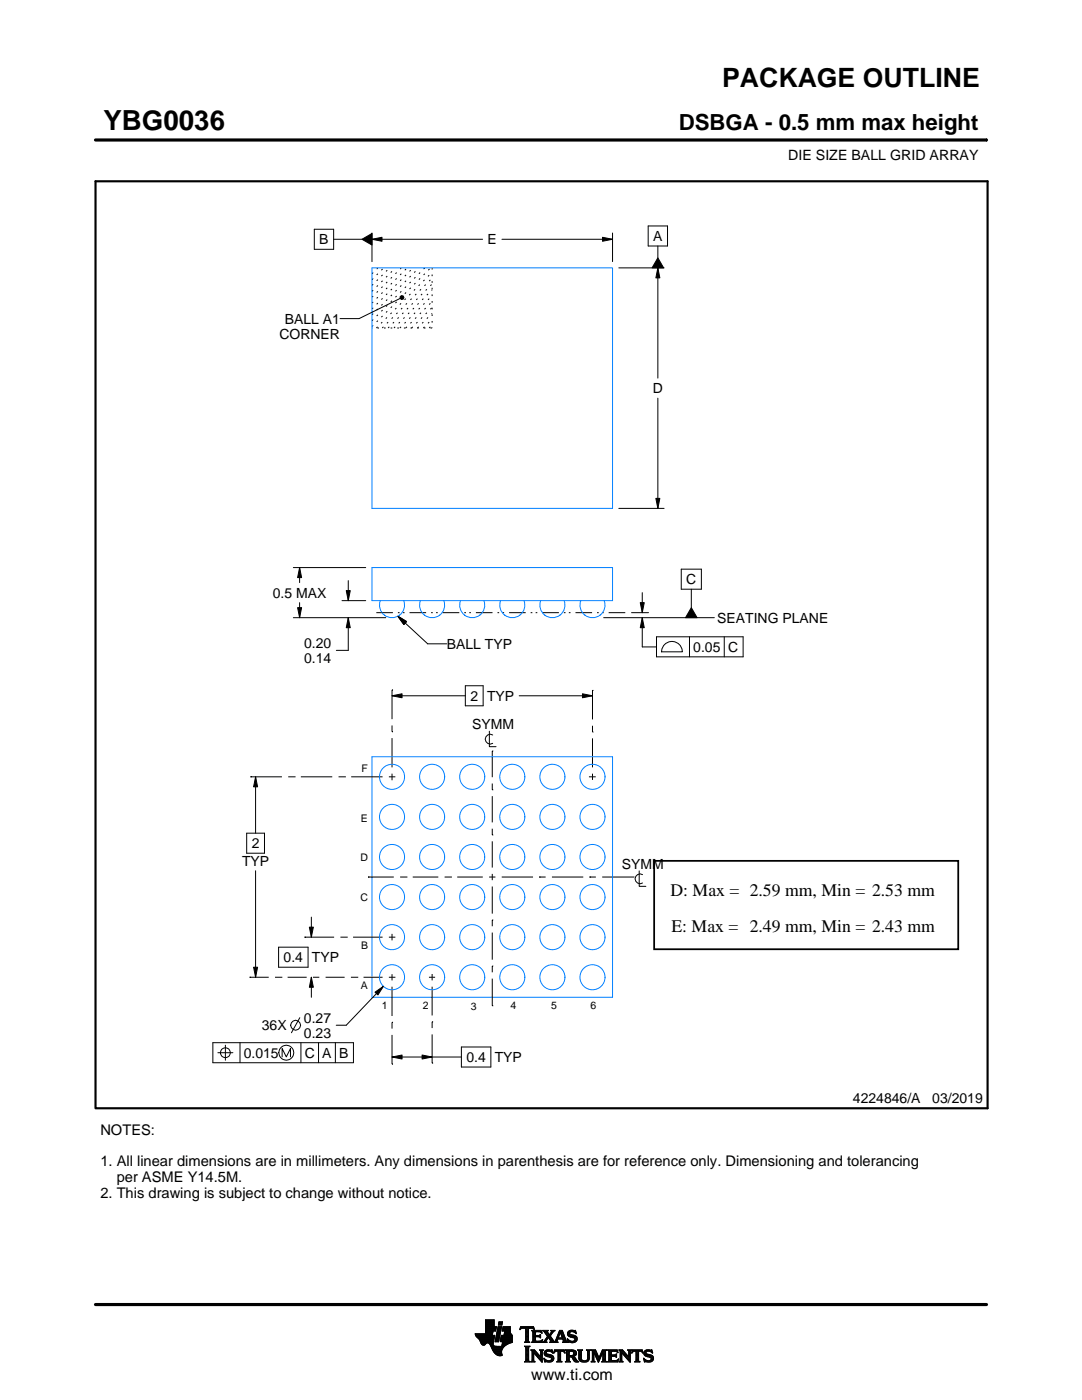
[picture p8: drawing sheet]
<svg xmlns="http://www.w3.org/2000/svg" width="216mm" height="279mm" viewBox="0 0 216 279" stroke-linecap="round" stroke-linejoin="round" font-family="sans-serif">
<g fill="none" stroke="#000" stroke-width=".2">
<path d="M19.1 27.9h177.7M196.8 27.7v.5M62.7 45.8h3.9v4h-3.9zM66.6 47.8h5.6M72.2 47.8l2-1.2v2.3zM74.2 47.8l2-.4v.8zM74.2 46.5v5.7M74.2 47.8h22.1M79.8 59.2l.3-.2 .4 .1 .1 .3-.1 .3-.4 .1-.3-.2zM79.8 59.6l-8.2 4h-3.8M100.2 47.8h22M120.2 47.4l2 .4-2 .4z"/>
<path d="M122.2 46.5v5.7M123.5 53.5h9M129.3 45.1h3.9v4h-3.9zM131.3 53.5l.4 2h-.8zM131.3 49.1v2.4M131.3 53.5v22M131.3 51.5l1.1 2h-2.3zM131.3 79.5v22M130.9 99.5h.8l-.4 2zM58.5 113.3h14.5M59.8 113.3l.4 2h-.8zM59.8 113.3v3"/>
<path d="M68.2 119.9h4.8M69.1 117.9h.8l-.4 2zM69.5 115.9v4M123.5 101.5h9M128.2 118.3v4M135.9 113.6h4.1v4h-4.1zM137.9 117.6v3.7M58.5 123.3h18.5M59.4 121.3h.8l-.4 2zM59.8 120.3v3M69.5 123.3l.4 2h-.8zM69.5 123.3v6.5h-2.4"/>
<path d="M78.2 138.9l2-.4v.8zM78.2 138.9h14.7M78.2 137.7h.1M78.2 137.7v5.8M79.4 123l1.7 1-.5 .6zM79.4 123l5.9 5.5h3.8M92.9 136.9h3.5v4h-3.5zM103.6 138.9h14.6M116.2 138.5l2 .4-2 .4zM118.2 137.8h.1M118.2 137.8v5.8M120.5 123.3h22"/>
<path d="M126 122.3h3.4M127.8 120.3h.8l-.4 2zM128.2 123.3l.4 2h-.8zM128.2 123.3v5.8h2.8M131 127.1h17.3v4h-17.3zM132.4 128.8a2.08 2.08 0 0 1 2.3-.7 2.08 2.08 0 0 1 1.5 2h-4.2l.1-.6zM137.6 127.1v4M137.9 121.3l1.2 2h-2.3zM144.5 127.1v4M50 155h.1M50 155h6.3M51 155l.4 2h-.8z"/>
<path d="M51 155v11.3M57.5 155h1.3M58.8 155h.1M60 155h6.3M67.6 155h1.2M68.8 155h.1M70.1 155h6.2M77.6 155h1.3M78.2 146h.1M78.2 144.8v1.2M78.2 147.3v5.8M78.2 154.4v1.3"/>
<path d="M97.6 145.9v3.1h1.4M98.2 157.6h.1M98.2 149.9h.1M98.2 149.9v5.2M98.2 156.4v1.2M98.2 158.9v5.2M98.3 146.7a.98 .98 0 0 0-1.5 .8 .98 .98 0 0 0 1.5 .9M117.5 155h1.4M118.2 146.1h.1M118.2 144.8v1.3M118.2 147.4v5.7M118.2 154.4v1.3"/>
<path d="M49.2 166.3h3.6v4h-3.6zM51 173.8v21.2M73.5 175h.1M73.5 175h5.1M79.8 175h1.3M81.1 175h.1M82.4 175h5.1M88.7 175h1.3M90 175h.1M91.2 175h5.1M97.6 175h1.3M98.2 166.6h.1"/>
<path d="M98.2 165.4v1.2M98.2 167.9v5.2M98.2 174.4v1.3M98.2 176.9v5.4M100.1 175h6.3M107.6 175h.1M107.6 175h1.3M110.1 175h6.3M117.6 175h.1M117.6 175h1.3M120.2 175h6.2M126.4 175h.1"/>
<path d="M127.5 173.8v3.1h1.4M128.2 174.6a.98 .98 0 0 0-1.5 .8 .98 .98 0 0 0 1.5 .8M49.8 195h.1M49.8 195h3.8M50.6 193h.8l-.4 2zM54.9 195h1.2M55.6 189h5.9v4h-5.9zM56.1 195h.1M57.4 195h3.8M60.8 187h.1M60.8 187h5.9M61.7 185h.8l-.4 2z"/>
<path d="M62.1 195l.4 2h-.8zM62.1 183v4M62.1 195v4M62.5 195h1.2M65 195h3.8M67.9 187h1.3M69.2 187h.1M70 195h1.3M70.4 187h5.9M71.3 195h.1M72.5 195h3.8M74.8 198l1.7-1.2-1.1 1.8z"/>
<path d="M76.5 196.8l-7.4 7.8h-2M77.6 195h1.3M77.6 187h1.3M78.2 186.4v1.3M78.2 194.4v1.3M78.2 196.9v5.9M85.6 195h1.2M86.2 194.4v1.3M86.2 196.9v5.8M98.2 183.6h.1M98.2 192.8h.1M98.2 183.6v1.3"/>
<path d="M98.2 186.1v5.4M98.2 192.8v1.2M98.2 195.3v5.4M42.5 208.1h28v4h-28zM43.5 210.1h3M45 208.6v3M47.9 208.1v4M56.3 210.9v-1.6l.8 1.6 .9-1.6v1.6M59.8 203.1l-1.6 3M60 208.1v4M63.6 208.1v4M66.9 208.1v4"/>
<path d="M78.2 211l2-.4v.8zM78.2 211h13.9M78.2 204h.1M78.2 212.4h.1M78.2 204v1.3M78.2 206.5v5.9M84.2 210.6l2 .4-2 .4zM86.2 203.9h.1M86.2 212.2h.1M86.2 203.9v1.3M86.2 206.4v5.8M92.1 209h5.8v4h-5.8z"/>
<path d="M98.2 200.7h.1M94.8 266.2h3.5M94.8 266.3h3.5M94.9 266.4h3.3M94.9 266.5h3.8l-.2 1.2M94.9 266.5h3.8M95 266.6h3.7M95 266.7h3.7M95.1 266.8h3.6M95.2 266.9h3.4M95.3 267h3.3M95.4 267.1h3.2"/>
<path d="M95.5 267.2h3.1M95.6 267.3h3M95.7 267.4h2.8M95.7 267.5h2.8M95.8 267.6h2.7M95.8 267.7h2.7M95.9 267.8h2.6M95.9 267.9h2.5M95.9 268h2.5M96 268h1.1M96 268.1h1M96.1 268.2h.8"/>
<path d="M96.1 268.3h.7M96.2 268.4h.6M96.3 268.4h.4M96.9 266.1h1.4M96.9 266h1.4M96.9 265.9h1.4M96.9 265.8h1.5M96.9 265.7h1.5M96.9 264.7l2.2 .1-.2 .9h-.5l-.2 .8M96.9 265.6h2M96.9 265.5h2M96.9 265.4h2"/>
<path d="M96.9 265.3h2.1M96.9 265.2h2.1M96.9 265.1h2.1M96.9 265h2.1M96.9 264.9h2.1M96.9 264.8h2.2M96.9 264.6h1.7M96.9 264.5h1.7M96.9 264.4h1.7M96.9 264.3h1.7M96.9 264.2h1.7M96.9 264.1h1.7"/>
<path d="M96.9 264h1.7M96.9 263.9h1.7M96.9 263.8h1.7M96.9 263.7h1.7M96.9 263.6h1.7M96.9 263.5h1.7M96.9 263.4h1.7M97.5 268h.9M97.6 268.1h.8M97.7 268.2h.7M97.7 268.3h.7M97.8 268.4h.6"/>
<path d="M97.9 268.5h.6M97.9 268.6h.7M98 268.7h1.1M98 268.8h2.6M98 268.8h2.5M98.1 268.9h2.3M98.1 269h2.3M98.1 269.1h2.2M98.2 269.2h2.1M98.2 269.2h2M98.2 269.3h2M98.3 269.4h1.9"/>
<path d="M98.3 269.5h1.8M98.4 269.6h1.7M98.4 268v.4l.3 .2 2 .1M98.5 269.7h1.6M98.5 267.7l-.1 .3M98.5 269.8h1.6M98.6 269.9h1.5M98.6 264.8v-1.4h-1.7v2.8h-2.1l.1 .3 .7 .8 .7 1.1 .3 .1 .6-.5 .4 .1 1 1.8 .8 .6h.8l-.1-1 .8-1M98.6 270h1.5M98.7 270h1.4M98.8 270.1h1.3M98.8 267.7h.7"/>
<path d="M98.8 267.6h.7M98.8 267.5h.7M98.9 270.2h1.2M98.9 267.4h.7M98.9 267.3h.7M98.9 267.2h.7M98.9 267.1h.7M98.9 267h.7M98.9 270.3h1.3M99 266.9h.6M99 266.9h.7M99 266.8h.7"/>
<path d="M99 266.7h.7M99 266.6h.7M99 266.5h.7M99.1 270.4h1.1M99.1 266.4h.7M99.1 266.3h.7M99.1 266.2h.7M99.1 266.1h.7M99.1 266h.7M99.2 265.9h.7M99.2 265.8h.7M99.2 270.4h1"/>
<path d="M99.2 265.7h.7M99.2 265.6h.7M99.2 265.5h.7M99.3 265.4h.6M99.3 265.4h.7M99.3 265.3h.7M99.3 265.2h.7M99.3 265.1h.7M99.3 265h.7M99.4 270.5h.8M99.4 264.9h.7M99.4 264.8h.7"/>
<path d="M99.4 264.8h.7l-.6 3h-.7zM99.4 264.5l.2-.7h.7l-.2 .7h-.7M99.5 264.4h.6M99.5 264.3h.7M99.5 264.2h.7M99.5 264.1h.7M99.5 264h.7M99.5 263.9h.7M99.6 263.8h.7M99.8 270.6h.1M99.8 267.7h2.4M99.8 267.6h2.4"/>
<path d="M99.8 267.5h2.4M99.9 267.4h2.3M99.9 267.3h2.3M99.9 267.2h2.3M99.9 267.1h2.3M99.9 267h2.3M99.9 266.9h2.3M100 266.9h2.2M100 266.8h2.2M100 266.7h2.2M100 266.6h2.2M100 266.5h2.2"/>
<path d="M100.1 268.6h.7M100.2 268.5h.7M100.2 268.4h.8M100.2 268.4h.9M100.2 268.3h1M100.2 268.2h1.2M100.2 265.6h1.6M100.2 268.1h1.4M100.2 265.5h1.6M100.2 268h1.6M100.3 265.4h1.5M100.3 268h1.7"/>
<path d="M100.3 267.9h1.9M100.3 265.3h1.5M100.3 267.8h1.9M100.3 265.2h1.5M100.3 265.1h1.5M100.3 265h1.5M100.4 264.9h1.4M100.4 264.8h1.4M100.6 266.5l.1-.8h-.5l.2-.9h1.4l.1 1.1 .3 .6v1.4l-1.3 .6M100.6 266.4h1.5M100.6 266.3h1.4M100.6 266.2h1.4"/>
<path d="M100.6 266.1h1.3M100.7 266h1.2M100.7 265.9h1.2M100.7 265.8h1.1M100.7 265.7h1.1M102.2 266.5h-2.2l-.2 1.1 .5 .2-.2 .9M103.7 265.3h.1M103.8 265.2h.2M103.8 265h2.8M103.8 264.9h2.7M103.9 264.8h2.6M104.7 267.8h1"/>
<path d="M104.7 271.8h1.1M104.7 268.7h1M104.8 267.7h.7M104.8 271.7h.8M104.9 265.2h.6M104.9 268.9h.6M104.9 267.6h.6M104.9 267.5l-.2 .3M104.9 267.5h.6M104.9 267.4h.6M104.9 267.3h.6M104.9 267.2h.6"/>
<path d="M104.9 267.1h.6M104.9 267h.6M104.9 266.8h.6M104.9 266.7h.6M104.9 266.6h.6M104.9 266.5h.6M104.9 266.4h.6M104.9 266.3h.6M104.9 266.2h.6M104.9 266.1h.6M104.9 265.9h.6M104.9 265.8h.6"/>
<path d="M104.9 265.7h.6M104.9 265.6h.6M104.9 265.5h.6M104.9 265.4h.6M104.9 265.3h.6M104.9 271.5h.6M104.9 269h.6M104.9 271.4h.6M104.9 271.4v-2.4l-.2-.4h1.1l-.3 .4v2.4M104.9 271.4l-.2 .4h1.1l-.3-.4M104.9 271.3h.6M104.9 271.2h.6"/>
<path d="M104.9 271.1h.6M104.9 271h.6M104.9 270.9h.6M104.9 270.8h.6M104.9 270.6h.6M104.9 270.5h.6M104.9 270.4h.6M104.9 270.3h.6M104.9 270.2h.6M104.9 270.1h.6M104.9 270h.6M104.9 269.9h.6"/>
<path d="M104.9 269.8h.6M104.9 269.6h.6M104.9 269.5h.6M104.9 269.4h.6M104.9 269.3h.6M104.9 269.2h.6M104.9 269.1h.6M105.5 267.5l.2 .3M105.5 267.5v-2.3l.7-.1 .4 .3-.1-.6h-2.6l-.1 .6 .4-.3 .7 .1v2.3M105.7 267.8h-1M105.9 271.8h.8M105.9 269.4h.8"/>
<path d="M106.1 269.5h.7M106.1 267.8h2M106.1 271.7h.5M106.2 269.6h.7M106.2 271.5h.3M106.2 265.6h1.8M106.2 269.8h.8M106.2 271.4h.3M106.2 271.4l-.3 .4h.8l-.2-.4M106.2 271.3h.3M106.2 271.2h.3M106.2 271.1h.3"/>
<path d="M106.2 271h.3M106.2 270.9h.3M106.2 270.8h.3M106.2 270.6h.3M106.2 270.5h.3M106.2 270.4h.3M106.2 270.3h.3M106.2 270.2h.3M106.2 270.1h.3M106.2 270h1M106.2 269.9h.9M106.2 269.8v1.6"/>
<path d="M106.2 269.8l-.3-.4h.8l1.2 1.4M106.3 267.7h1.8M106.3 265.7h1.8M106.3 267.6h.6M106.3 265.8h.6M106.3 267.5l-.2 .3M106.3 267.5h.5M106.3 267.4h.5M106.3 267.3h.5M106.3 267.2h.5M106.3 267.1h.5M106.3 267h.5"/>
<path d="M106.3 266.8h.5M106.3 266.7h1.6M106.3 266.6h1.6M106.3 266.5h.5M106.3 266.4h.5M106.3 266.3h.5M106.3 266.2h.5M106.3 266.1h.5M106.3 265.9h.5M106.4 265.2h.2M106.5 270h.1M106.5 270v1.4"/>
<path d="M106.5 265.3h.1M106.6 270.1h.7M106.7 270.2h.7M106.8 270.3h.7M106.8 265.9l.2-.1h.6l.6 .2-.2-.5h-1.9l.2 .3v1.7M106.8 265.9v.6h.8l.3-.2v.7M106.9 270.4h.7M107 270.5h.7M107.1 270.6h.7M107.2 270.8h1M107.3 270.9h.9M107.4 271h.8"/>
<path d="M107.5 271.1h.7M107.6 271.2h.6M107.6 266.5h.3M107.7 271.3h.5M107.7 269.4h.7M107.7 266.8h.2M107.7 267.6h.5M107.8 266.4h.1M107.8 271.4h.4M107.8 267h.1M107.8 265.8h.3M107.8 269.5h.5"/>
<path d="M107.9 271.5h.3M107.9 269.6h.3M107.9 267l-.3-.2h-.8l.1 .8h.9l.5-.2M107.9 269.8h.3M107.9 270.6h.3M107.9 270.5h.3M107.9 270.4h.3M107.9 270.3h.3M107.9 270.2h.3M107.9 270.1h.3M107.9 270h.3M107.9 269.9h.3"/>
<path d="M107.9 269.8v1M107.9 269.8l-.2-.4h.7l-.2 .4M108 271.7h.2M108 265.9h.1M108 267.5h.2M108.1 271.8h.1M108.1 266.1h.1M108.2 267.4h.1M108.2 269.8v2.1l-1.7-1.9M108.2 267.8h.9M108.3 267.4l-.2 .5-2-.1M108.3 265.6h1"/>
<path d="M108.5 267.7h.5M108.5 271.1l.8 .4h.5l.2-.1-.1-.4-1-.4-.3-.3 .1-.7 .7-.2 .6 .1 .2-.1 .1 .6-.9-.3-.3 .1-.1 .3 1.3 .4 .2 .6M108.5 271.1h.1M108.5 265.7h.7M108.5 271.2h.2M108.6 271.3h.2M108.6 270.1h.4M108.6 270h.4M108.6 270.2h.6M108.6 267.6h.4M108.6 271.4h.4M108.6 269.9h.4"/>
<path d="M108.6 270.3h1M108.6 265.8h.7M108.6 271.5h.8M108.6 269.8h.5M108.7 271.7h1.5M108.7 270.4h1.3M108.7 267.5h.3M108.7 271.8h.1M108.7 265.9h.6M108.7 269.6h1.5M108.8 267.4h.3M108.8 270.5h1.5"/>
<path d="M108.8 266.1h.6M108.8 269.5h1.4M108.8 267.3h.4M108.9 266.2h.6M108.9 267.2h.4M108.9 266.3h.6M108.9 270.6h1.5M109 267.1h.3M109 266.4h1M109.1 271.8h.9M109.1 269.4h.7M109.1 267h.9"/>
<path d="M109.1 266.5h.8M109.1 267.8h-.9M109.2 266.8h.8M109.2 266.6h.6M109.2 266.7h.7M109.2 266.7l-.6 .9-.4 .2M109.3 270.8h1.1M109.5 267.1h.6M109.6 267.2h.6M109.7 271.5h.7M109.7 267.3h.6M109.7 267.8l.2-.2-.5-.7-.4 .8 .1 .1"/>
<path d="M109.7 267.8h1.6M109.7 266.3h.4M109.7 267.4h.6M109.8 270.9h.7M109.8 266.2h.3M109.8 266.6l.9 1.2 1-2.3h.5l.8 2.1 .3 .2M109.8 267.5h.6M109.9 266.1h.3M109.9 269.8h.4M109.9 267.6h.6M109.9 267.7h.7M109.9 271.4h.5"/>
<path d="M109.9 265.9h.4M110 271h.5M110 265.6h.7M110 265.9l-.4 .5-.4-.6 .2-.3h-1.1l.9 1.2M110 265.9l.1-.2-.2-.2h.8l-.9 1.1M110 271.3h.5M110 265.8h.4M110 271.1h.5M110 271.2h.5M110.1 269.4h.1M110.1 265.7h.4M110.1 269.9h.2"/>
<path d="M110.2 270h.1M110.5 270h.1M110.5 269.9h.2M110.5 271.1l-.2 .5-.8 .3-.6-.2-.2 .1-.2-.7M110.5 269.8h.3M110.6 269.6h2.1M110.6 269.5h2M110.6 269.4h2M110.7 267.7h.5M110.8 267.6h.4M110.9 267.5h.3M110.9 267.4h.3"/>
<path d="M111 267.3h.3M111 267.2h1.8M111 267.1h1.8M111.1 267h.3M111.1 271.8h1M111.1 266.8h.4M111.2 266.7h.3M111.2 267.5l.1-.2h1l.1 .2M111.2 267.5v.3h.1M111.2 266.6h.3M111.3 266.5h.3M111.3 271.7h.6"/>
<path d="M111.3 266.4h.3M111.3 271.5h.6M111.3 267.8h-1.6M111.3 269.8h.6M111.4 266.3h.3M111.4 271.4h.5M111.4 271.4l-.1-1.7h-.4l-.4 .4 .2-.7h1.9l.1 .7-.3-.4h-.5v1.7M111.4 270.5h.5M111.4 270.4h.5M111.4 270.3h.5M111.4 270.2h.5M111.4 270.1h.5"/>
<path d="M111.4 270h.5M111.4 269.9h.5M111.4 271.4l-.3 .4h1l-.2-.4M111.4 271.3h.5M111.4 271.2h.5M111.4 271.1h.5M111.4 271h.5M111.4 270.9h.5M111.4 270.8h.5M111.4 270.6h.5M111.4 266.2h.3M111.4 266.1h.4"/>
<path d="M111.5 265.9h.9M111.5 265.8h.8M111.6 265.7h.7M111.6 265.6h.6M111.8 265.9l.4 1.1h-.8zM111.9 266.1h.5M111.9 266.2h.5M111.9 266.3h.6M112 266.4h.5M112 266.5h.6M112.1 266.6h.5M112.1 266.7h.6"/>
<path d="M112.1 266.8h.6M112.2 267h.5M112.2 267.8h1.1M112.3 267.3h.6M112.3 267.4h.6M112.4 267.5h.6M112.4 267.5v.3h-.2M112.4 269.8h.3M112.4 267.6h.6M112.4 267.7h.7M112.6 269.9h.1M112.6 270h.2"/>
<path d="M112.8 271.8h1M112.8 269.4h1.6M113 269.5h1.7M113 271.7h.7M113 269.6h1.9M113 271.5h.6M113 269.8h.6M113 271.4h.6M113 271.4l-.2 .4h1l-.2-.4M113 271.3h.6M113 271.2h.6M113 271.1h.6"/>
<path d="M113 271h.6M113 270.9h.6M113 270.8h1.5M113 270.6h1.6M113 270.5h1.8M113 270.4h.6M113 270.3h.6M113 270.2h.6M113 270.1h.6M113 270h.6M113 269.9h.6M113 269.8v1.6"/>
<path d="M113 269.8l-.2-.4h1.4l.6 .2 .2 .3v.4l-.2 .3-.4 .1M113.2 267.3h.2M113.2 267.4h.3M113.2 266.2h.5M113.2 266.3h.6M113.2 266.1h.5M113.3 267.5h.3M113.3 267.8h-1.1M113.3 266.4h.9M113.3 265.9h.4M113.3 267.6h.6M113.3 266.5h1.3"/>
<path d="M113.3 267.7h1.6M113.3 265.8h.5M113.3 267.8h.2M113.4 266.6h1.5M113.4 265.7h1.5M113.4 265.7l.5-.2 .7 .1 .2-.1 .1 .7-.7-.4h-.4l-.1 .3 .1 .2 .9 .2 .4 .3 .1 .5-.3 .5-.6 .2-.7-.2-.2 .1-.2-.7 .9 .5 .5-.1 .1-.3-.2-.3-1.1-.4-.2-.4zM113.5 266.7h1.5M113.5 265.6h1.4M113.6 271.4v-.6h.4l.7 1h.8M113.6 269.9l.1-.2 .7 .2v.4l-.4 .2M113.6 269.9v.6M113.7 267.8h1.1"/>
<path d="M113.8 266.8h1.3M113.8 265.5h.6M114 268h.4M114.1 270.9h.6M114.2 271h.6M114.2 271.1h.7M114.3 271.2h.6M114.3 267h.8M114.3 269.8h.7M114.3 270.4h.6M114.4 271.3h.6M114.4 270.7l1.1 1.1"/>
<path d="M114.4 270.7h.1M114.4 271.4h.7M114.4 269.9h.6M114.4 270.3h.6M114.5 267.6h.5M114.5 270.2h.5M114.5 270h.5M114.5 265.8h.4M114.5 270.1h.5M114.5 271.5h.7M114.6 271.7h.7M114.6 267.1h.6"/>
<path d="M114.6 267.5h.5M114.7 267.2h.5M114.7 267.4h.5M114.7 265.9h.3M114.7 267.3h.5M114.7 271.8h.8M114.8 266.1h.2M114.9 266.2h.1M115.3 269.4h.9M115.4 269.5h.7M115.5 269.6h.5M115.5 269.8h.5"/>
<path d="M115.5 269.8v1.4l.4 .5 .6 .2 .7-.1 .3-.3 .1-.5M115.5 271h.5M115.5 270.9h.5M115.5 270.8h.5M115.5 270.6h.5M115.5 270.5h.5M115.5 270.4h.5M115.5 270.3h.5M115.5 270.2h.5M115.5 270.1h.5M115.5 270h.5M115.5 269.9h.5"/>
<path d="M115.5 269.8l-.2-.4h.9l-.2 .4M115.5 271.1h.5M115.5 271.2h.5M115.5 271.3h.6M115.6 271.4h.6M115.7 271.5h.8M115.8 271.7h1.5M116 271l.2 .4 .5 .2 .4-.2 .2-.4M116 269.8v1.2M116 271.8h1.1M116.8 271.5h.6M117 269.4h.8"/>
<path d="M117.1 271.4h.4M117.2 269.5h.5M117.2 271.3h.4M117.2 269.6h.4M117.2 271.2h.4M117.2 271.1h.4M117.3 269.8h.3M117.3 271h.3M117.3 270.9h.3M117.3 270.8h.3M117.3 270.6h.3M117.3 270.5h.3"/>
<path d="M117.3 270.4h.3M117.3 270.3h.3M117.3 270.2h.3M117.3 270.1h.3M117.3 270h.3M117.3 269.9h.3M117.6 269.8l.2-.4h-.8l.2 .3 .1 1.3M117.6 269.8v1.2M118 271.8h.7M118 269.4h.8M118.1 269.5h.8M118.1 271.7h.5"/>
<path d="M118.2 269.6h.7M118.2 271.5h.3M118.2 269.8h.8M118.2 271.4h.3M118.2 269.8l-.2-.4h.8l.7 1.6 .7-1.6h.9l-.3 .4M118.2 271.4l-.2 .4h.7l-.2-.4M118.2 271.3h.3M118.2 271.2h.3M118.2 271.1h.3M118.2 271h.3M118.2 270.9h.3M118.2 270.8h.3"/>
<path d="M118.2 270.6h.3M118.2 270.5h.3M118.2 270.4h.3M118.2 270.3h.3M118.2 270.2h.3M118.2 270.1h.3M118.2 270h.9M118.2 269.9h.8M118.2 269.8v1.6M118.6 270.1h.5M118.6 270.2h.6M118.7 270.3h.5"/>
<path d="M118.7 270.4h.6M118.8 270.5h.5M118.8 270.6h.6M118.9 270.8h.5M118.9 270.9h.6M119 271h.8M119 271.1h.8M119.1 271.2h.6M119.1 271.3h.6M119.2 271.4h.4M119.2 271.5h.4M119.3 271.7h.2"/>
<path d="M119.3 271.8h.2M119.6 270.9h.3M119.6 270.8h.3M119.7 270.6h.3M119.7 270.5h.3M119.8 270.4h.3M119.8 270.3h.3M119.9 270.2h.3M119.9 270.1h.3M120 270h.8M120 269.9h.8M120 269.8h.8"/>
<path d="M120.1 271.8h1M120.1 269.6h.7M120.1 269.5h.8M120.2 269.4h.9M120.2 271.7h.7M120.3 271.5h.5M120.3 271.4h.5M120.3 271.4l-.2 .4h1l-.3-.4M120.3 271.4v-1.5l-.9 2-.9-2v1.5M120.3 271.3h.5M120.3 271.2h.5M120.3 271.1h.5"/>
<path d="M120.3 271h.5M120.3 270.9h.5M120.3 270.8h.5M120.3 270.6h.5M120.3 270.5h.5M120.3 270.4h.5M120.3 270.3h.5M120.3 270.2h.5M120.3 270.1h.5M120.8 269.8v1.6M121.2 271.8h2M121.2 269.4h1.9"/>
<path d="M121.4 269.5h1.8M121.4 271.7h1.9M121.5 269.6h1.7M121.5 271.5h1.8M121.5 269.8h.5M121.5 271.4h.5M121.5 269.8l-.3-.4h1.9l.2 .6M121.5 269.9h.5M121.5 269.8v1.6M121.5 271.3h.5M121.5 271.2h.5M121.5 271.1h.5"/>
<path d="M121.5 271h.5M121.5 270.9h.5M121.5 270.8h.5M121.5 270.6h1.5M121.5 270.5h1.5M121.5 270.4h1.5M121.5 270.3h.5M121.5 270.2h.5M121.5 270.1h.5M121.5 270h.5M122.6 270.4l.4-.2v.7l-.2-.2h-.8v.7l.2 .1M122.9 270.8h.1"/>
<path d="M122.9 270.3h.1M123 269.8h.3M123.1 271.4h.3M123.2 269.9h.1M123.3 270h.1M123.3 270l-.4-.3h-.8l-.1 .7M123.3 271.3h.1M123.4 271.2h.1M123.4 271.2l-.2 .6h-2l.3-.4M123.4 271.2l-.3 .3h-.4M123.5 271.8h.8M123.5 269.4h.7"/>
<path d="M123.6 269.5h.7M123.7 271.7h.5M123.7 269.6h.7M123.7 271.5h.4M123.7 269.8h.8M123.7 271.4h.4M123.7 271.4l-.2 .4h.8l-.2-.4M123.7 271.3h.4M123.7 271.2h.4M123.7 271.1h.4M123.7 271h.4M123.7 270.9h.4"/>
<path d="M123.7 270.8h.4M123.7 270.6h.4M123.7 270.5h.4M123.7 270.4h.4M123.7 270.3h.4M123.7 270.2h.4M123.7 270.1h.4M123.7 270h1M123.7 269.9h.9M123.7 269.8v1.6M123.7 269.8l-.2-.4h.7l1.2 1.4 .1-1M124.1 270v1.4"/>
<path d="M124.1 270h.1M124.2 270.1h.6M124.2 270.2h.7M124.3 270.3h.7M124.4 270.4h.7M124.5 270.5h.7M124.6 270.6h.7M124.7 270.8h1.1M124.8 270.9h1M124.9 271h.9M125 271.1h.8M125.1 271.2h.7"/>
<path d="M125.2 271.3h.6M125.2 269.4h.8M125.3 271.4h.5M125.4 269.5h.5M125.4 271.5h.4M125.4 269.6h.4M125.5 269.8h.3M125.5 269.8l-.3-.4h.8l-.2 .4M125.5 270.4h.3M125.5 270.3h.3M125.5 270.2h.3M125.5 270.1h.3"/>
<path d="M125.5 270h.3M125.5 269.9h.3M125.5 270.6h.3M125.5 270.5h.3M125.5 271.7h.3M125.6 271.8h.2M125.8 269.8v2.1l-1.7-1.9M126 270h.1M126.1 269.9h.1M126.1 269.8h.3M126.1 269.6h2.1M126.2 269.5h2"/>
<path d="M126.2 269.4h2M126.6 271.8h1.1M126.9 271.7h.6M126.9 271.5h.5M126.9 269.8h.5M126.9 271.4h.5M126.9 271.4v-1.7h-.5l-.3 .4 .1-.7h1.9l.2 .7-.4-.4h-.5v1.7M126.9 270.5h.5M126.9 270.4h.5M126.9 270.3h.5M126.9 270.2h.5M126.9 270.1h.5"/>
<path d="M126.9 270h.5M126.9 269.9h.5M126.9 271.4l-.3 .4h1.1l-.3-.4M126.9 271.3h.5M126.9 271.2h.5M126.9 271.1h.5M126.9 271h.5M126.9 270.9h.5M126.9 270.8h.5M126.9 270.6h.5M128 269.8h.3M128.1 269.9h.2"/>
<path d="M128.2 270h.1M128.4 271.1h.1M128.4 271.2h.2M128.5 271.3h.2M128.5 270.1h.4M128.5 270h.4M128.5 270.2h.6M128.5 271.4h.4M128.5 269.9h.4M128.5 270.3h1M128.5 271.5h.8M128.5 269.8h.5"/>
<path d="M128.6 271.7h1.5M128.6 270.4h1.3M128.6 271.8h.1M128.6 269.6h1.5M128.7 270.5h1.5M128.7 269.5h1.4M128.8 270.6h1.5M128.9 271.8h1M129 269.4h.7M129.1 270.8l-.6-.4 .1-.7 .5-.3 .8 .1 .2-.1 .1 .7-.8-.4-.4 .1-.1 .2 1.3 .5 .2 .6M129.1 270.8l.7 .2v.4l-.6 .1-.8-.4M129.2 270.8h1.1"/>
<path d="M129.6 271.5h.7M129.6 270.9h.8M129.8 269.8h.4M129.8 271.4h.5M129.9 271h.5M129.9 271.3h.5M129.9 271.1h.5M129.9 271.2h.5M129.9 269.4h.2M130 269.9h.2M130.1 270h.1M130.4 271.1l-.3 .5-.7 .3-.6-.2-.2 .1-.2-.7"/>
<circle cx="45" cy="210.1" r=".99"/>
<circle cx="57.1" cy="210.1" r="1.49"/>
<circle cx="59" cy="204.6" r=".98"/>
</g>
<g fill="#000">
<path d="M72.2 47.8l2-1.2v2.3zM74.2 47.8l2-.4v.8zM79.8 59.2l.3-.2 .4 .1 .1 .3-.1 .3-.4 .1-.3-.2zM120.2 47.4l2 .4-2 .4zM131.3 53.5l.4 2h-.8zM131.3 51.5l1.1 2h-2.3zM59.8 113.3l.4 2h-.8zM69.1 117.9h.8l-.4 2zM130.9 99.5h.8l-.4 2zM59.4 121.3h.8l-.4 2zM69.5 123.3l.4 2h-.8zM78.2 138.9l2-.4v.8z"/>
<path d="M79.4 123l1.7 1-.5 .6zM116.2 138.5l2 .4-2 .4zM127.8 120.3h.8l-.4 2zM128.2 123.3l.4 2h-.8zM137.9 121.3l1.2 2h-2.3zM51 155l.4 2h-.8zM50.6 193h.8l-.4 2zM62.1 195l.4 2h-.8zM61.7 185h.8l-.4 2zM74.8 198l1.7-1.2-1.1 1.8zM78.2 211l2-.4v.8zM84.2 210.6l2 .4-2 .4z"/>
</g>
<path d="M19.1 36.2h178v185h-178z" fill="none" stroke="#000" stroke-width=".43"/>
<path d="M19 27.9h177.8M19 260.3h177.8" fill="none" stroke="#000" stroke-width=".63"/>
<g fill="none" stroke="#000" stroke-width=".2" stroke-dasharray=".3 1" stroke-linecap="butt">
<path d="M74.2 54.6l1.2-1.1M74.2 55.8l2.4-2.3M74.2 57l3.5-3.5M74.2 58.1l4.7-4.6M74.2 59.3l5.9-5.8M86.2 53.5v12M74.2 60.5l7-7M74.2 61.7l8.2-8.2M74.2 62.8l9.4-9.3M74.2 64l10.6-10.5M74.2 65.2l11.7-11.7M75.1 65.5l11.1-11.2"/>
<path d="M76.3 65.5l9.9-10M77.4 65.5l8.8-8.8M78.6 65.5l7.6-7.6M79.8 65.5l6.4-6.5M81 65.5l5.2-5.3M82.1 65.5l4.1-4.1M83.3 65.5l2.9-3M84.5 65.5l1.7-1.8M85.6 65.5l.6-.6M86.2 65.5h-12"/>
</g>
<g fill="none" stroke="#0080ff" stroke-width=".2">
<path d="M74.2 53.5h48v48h-48zM74.2 113.3h48v6.6h-48zM75.9 119.9a2.5 2.5 0 0 0 2.3 3.4 2.5 2.5 0 0 0 2.4-3.4M83.9 119.9a2.5 2.5 0 0 0 2.3 3.4 2.5 2.5 0 0 0 2.4-3.4M91.9 119.9a2.5 2.5 0 0 0 2.3 3.4 2.5 2.5 0 0 0 2.4-3.4M99.9 119.9a2.5 2.5 0 0 0 2.3 3.4 2.5 2.5 0 0 0 2.4-3.4M107.9 119.9a2.5 2.5 0 0 0 2.3 3.4 2.5 2.5 0 0 0 2.4-3.4M115.9 119.9a2.5 2.5 0 0 0 2.3 3.4 2.5 2.5 0 0 0 2.4-3.4M74.2 151h48v48h-48z"/>
<circle cx="78.2" cy="155" r="2.5"/>
<circle cx="86.2" cy="155" r="2.5"/>
<circle cx="94.2" cy="155" r="2.5"/>
<circle cx="102.2" cy="155" r="2.5"/>
<circle cx="110.2" cy="155" r="2.5"/>
<circle cx="118.2" cy="155" r="2.5"/>
<circle cx="78.2" cy="171" r="2.5"/>
<circle cx="78.2" cy="163" r="2.5"/>
<circle cx="78.2" cy="179" r="2.5"/>
<circle cx="86.2" cy="163" r="2.5"/>
<circle cx="86.2" cy="171" r="2.5"/>
<circle cx="86.2" cy="179" r="2.5"/>
<circle cx="94.2" cy="171" r="2.5"/>
<circle cx="94.2" cy="163" r="2.5"/>
<circle cx="94.2" cy="179" r="2.5"/>
<circle cx="102.2" cy="171" r="2.5"/>
<circle cx="102.2" cy="179" r="2.5"/>
<circle cx="102.2" cy="163" r="2.5"/>
<circle cx="110.2" cy="163" r="2.5"/>
<circle cx="110.2" cy="179" r="2.5"/>
<circle cx="110.2" cy="171" r="2.5"/>
<circle cx="118.2" cy="171" r="2.5"/>
<circle cx="118.2" cy="163" r="2.5"/>
<circle cx="118.2" cy="179" r="2.5"/>
<circle cx="78.2" cy="187" r="2.5"/>
<circle cx="78.2" cy="195" r="2.5"/>
<circle cx="86.2" cy="187" r="2.5"/>
<circle cx="86.2" cy="195" r="2.5"/>
<circle cx="94.2" cy="187" r="2.5"/>
<circle cx="94.2" cy="195" r="2.5"/>
<circle cx="102.2" cy="187" r="2.5"/>
<circle cx="102.2" cy="195" r="2.5"/>
<circle cx="110.2" cy="187" r="2.5"/>
<circle cx="110.2" cy="195" r="2.5"/>
<circle cx="118.2" cy="187" r="2.5"/>
<circle cx="118.2" cy="195" r="2.5"/>
</g>
<path d="M124.8 122.3h-50.3" fill="none" stroke="#000" stroke-width=".2" stroke-dasharray="3.3 1 .3 .7 .3 1" stroke-linecap="butt"/>
<path d="M130.5 171.8h60.7v17.6h-60.7z" fill="none" stroke="#000" stroke-width=".35"/>
<text font-size="5.5" x="20.6" y="26">YBG0036</text>
<text font-size="5.3" x="144.1" y="17.4">PACKAGE OUTLINE</text>
<text font-size="4.4" x="135.4" y="26">DSBGA - 0.5 mm max height</text>
<g font-size="3.5">
<text x="133.8" y="178.9">D: Max = 2.59 mm, Min = 2.53 mm</text>
<text x="134" y="185.9">E: Max = 2.49 mm, Min = 2.43 mm</text>
</g>
<text font-size="3.2" x="106" y="275.3">www.ti.com</text>
<g font-size="2.9">
<text x="20" y="226.5">NOTES:</text>
<text x="20" y="232.8">1. All linear dimensions are in millimeters. Any dimensions in parenthesis are for reference only. Dimensioning and tolerancing</text>
<text x="20" y="239.1">2. This drawing is subject to change without notice.</text>
<text x="23.3" y="235.9">per ASME Y14.5M.</text>
</g>
<g font-size="2.8">
<text x="157.3" y="32">DIE SIZE BALL GRID ARRAY</text>
<text x="63.7" y="48.8">B</text>
<text x="97.3" y="48.8">E</text>
<text x="130.3" y="48.1">A</text>
<text x="56.8" y="64.6">BALL A1</text>
<text x="55.8" y="67.6">CORNER</text>
<text x="130.3" y="78.5">D</text>
<text x="54.4" y="119.3">0.5 MAX</text>
<text x="136.9" y="116.6">C</text>
<text x="143.1" y="124.3">SEATING PLANE</text>
<text x="60.7" y="129.3">0.20</text>
<text x="89.1" y="129.5">BALL TYP</text>
<text x="138.3" y="130.1">0.05 C</text>
<text x="60.7" y="132.3">0.14</text>
<text x="93.9" y="139.9">2 TYP</text>
<text x="94.2" y="145.5">SYMM</text>
<text x="48.3" y="172.8">TYP</text>
<text x="50.2" y="169.3">2</text>
<text x="124.1" y="173.4">SYMM</text>
<text x="56.6" y="192">0.4 TYP</text>
<text x="52.2" y="205.6">36X</text>
<text x="60.7" y="204.1">0.27</text>
<text x="60.7" y="207.1">0.23</text>
<text x="48.6" y="211.1">0.015</text>
<text x="60.8" y="211.1">C A B</text>
<text x="93.1" y="212">0.4 TYP</text>
<text x="170.2" y="220.2">4224846/A</text>
<text x="186" y="220.2">03/2019</text>
</g>
<g font-size="2.1">
<text x="72.1" y="154.2">F</text>
<text x="72" y="164">E</text>
<text x="71.9" y="171.9">D</text>
<text x="71.9" y="179.9">C</text>
<text x="72.1" y="189.4">B</text>
<text x="72" y="197.5">A</text>
<text x="76.2" y="201.4">1</text>
<text x="84.4" y="201.3">2</text>
<text x="94" y="201.5">3</text>
<text x="101.9" y="201.5">4</text>
<text x="110" y="201.4">5</text>
<text x="117.8" y="201.4">6</text>
</g>
<text font-size=".3" x="101.6" y="28">SCALE 6.000</text>
</svg>
